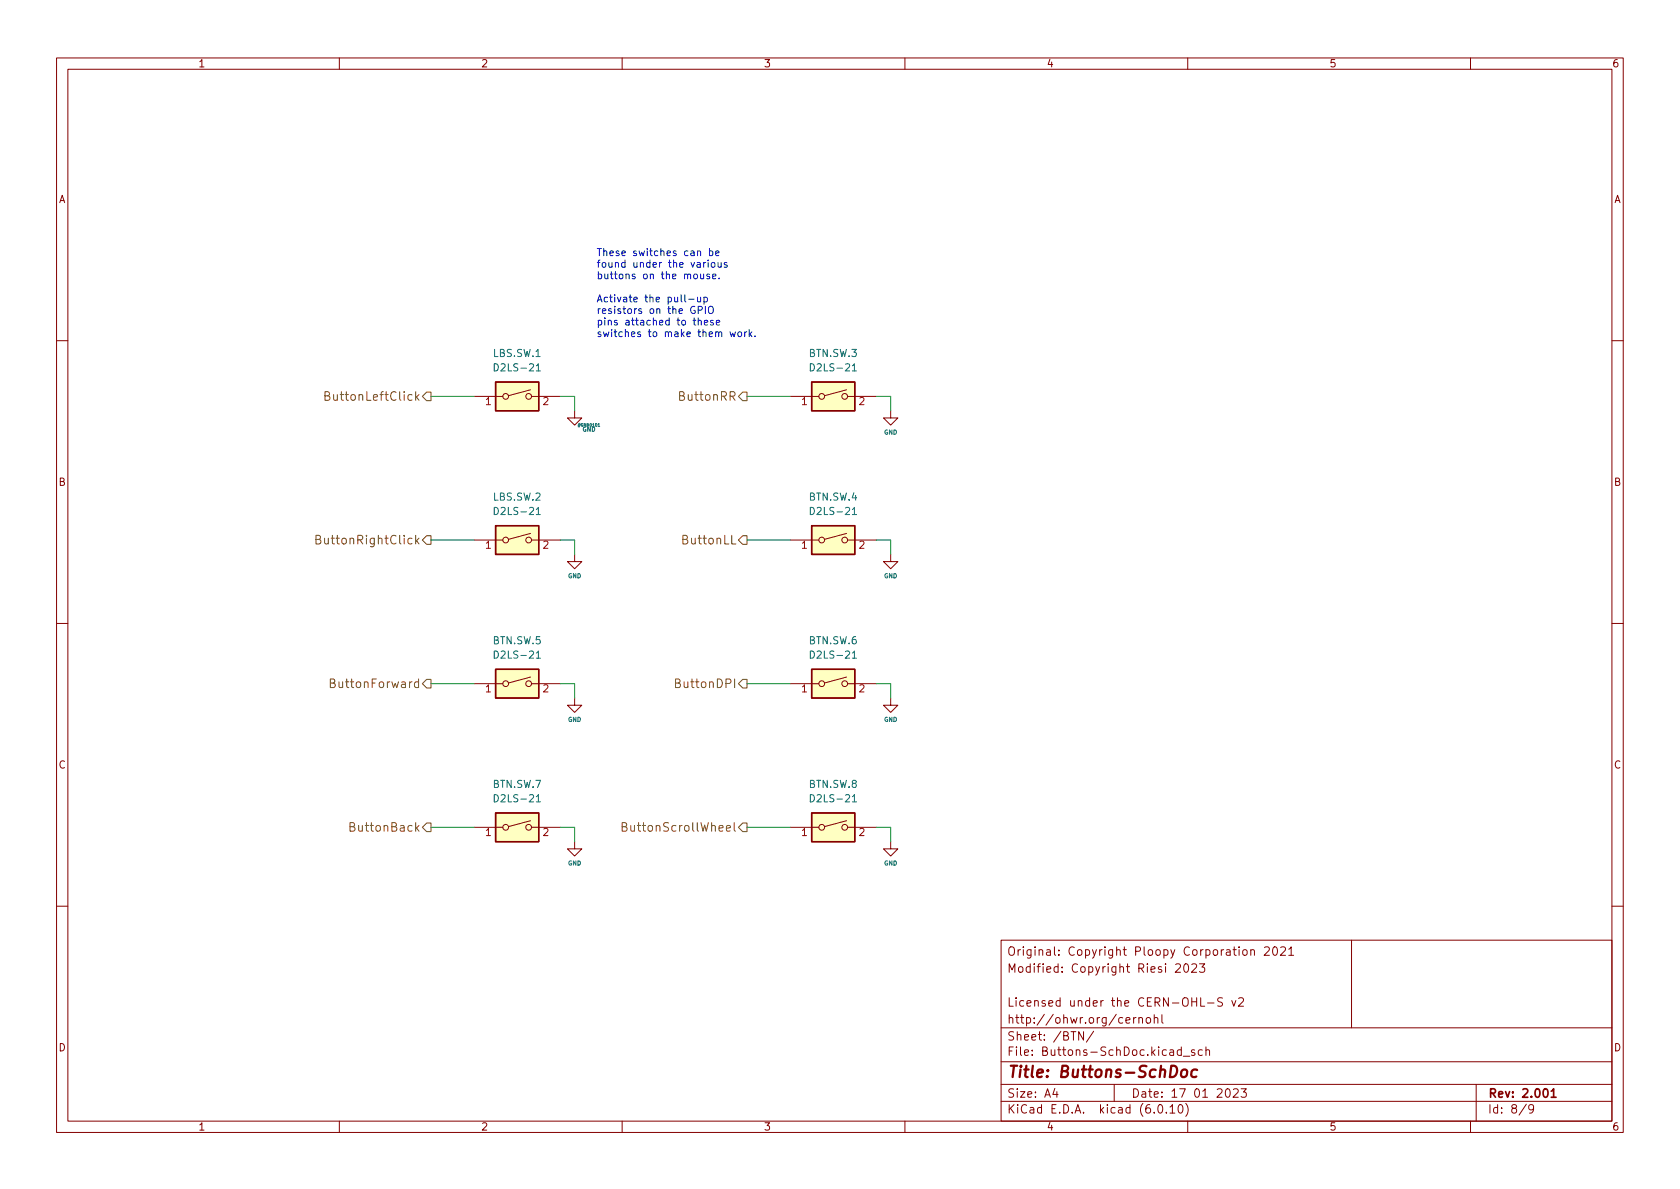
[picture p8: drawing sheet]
<svg xmlns="http://www.w3.org/2000/svg" width="297mm" height="210mm" viewBox="0 0 297 210" stroke-linecap="round" stroke-linejoin="round" font-family="sans-serif">
<g fill="none" stroke="#840000" stroke-width=".18">
<path d="M10 10.2h277v190.1h-277zM12 12.2h273v186.1h-273zM60 10.2v2M110 10.2v2M160 10.2v2M210 10.2v2M260 10.2v2M10 60.2h2M83.8 70.1h5.1M93.8 68.9l-3.9 1.1M94 70.1h5.1M101.6 72.6v1.3h1.3l-1.3 1.3-1.3-1.3h1.3"/>
<path d="M139.7 70.1h5.1M149.7 68.9l-3.9 1.1M149.9 70.1h5M157.5 72.6v1.3h1.2l-1.2 1.3-1.3-1.3h1.3M285 60.2h2M83.8 95.5h5.1M93.8 94.3l-3.9 1.1M94 95.5h5.1M101.6 98v1.3h1.3l-1.3 1.3-1.3-1.3h1.3M139.7 95.5h5.1M149.7 94.3l-3.9 1.1M149.9 95.5h5"/>
<path d="M157.5 98v1.3h1.2l-1.2 1.3-1.3-1.3h1.3M10 110.2h2M93.8 119.7l-3.9 1.1M149.7 119.7l-3.9 1.1M285 110.2h2M83.8 120.9h5.1M94 120.9h5.1M101.6 123.4v1.3h1.3l-1.3 1.3-1.3-1.3h1.3M139.7 120.9h5.1M149.9 120.9h5M157.5 123.4v1.3h1.2l-1.2 1.3-1.3-1.3h1.3M83.8 146.3h5.1"/>
<path d="M93.8 145.1l-3.9 1.1M94 146.3h5.1M101.6 148.8v1.3h1.3l-1.3 1.3-1.3-1.3h1.3M139.7 146.3h5.1M149.7 145.1l-3.9 1.1M149.9 146.3h5M157.5 148.8v1.3h1.2l-1.2 1.3-1.3-1.3h1.3M10 160.2h2M177 166.3h108v32h-108zM200.4 179.9v1M200.9 179.9l-.3 .1-.2 .2M201.4 179.9v1"/>
<path d="M204.1 179.4v1.5M205.4 179.4v1.3l.2 .2M207.9 170.6l.5-.2 .2 .2 .1 .3-.9 1h.9M209.4 170.6l.2-.2a.81 .81 0 0 1 .6 .7 .81 .81 0 0 1-.3 .8h-.1a.81 .81 0 0 1-.4-1.3zM210.7 170.6l.6-.2 .2 .2 .1 .3-1 1h1M212.1 170.4h.9l-.5 .6 .4 .1v.7l-.2 .1h-.4l-.2-.1M212.3 176.4v1.5h.7M213.5 177.4h1.1M216.1 176.5l-.5-.1-.3 .3 .1 .4 .7 .3v.4l-.2 .1h-.6M217.8 176.9l.3 1 .4-1M219 176.6l.6-.2 .2 .2 .1 .3-1 1h1M219.8 168.1l.2-.2 .4 .2 .1 .5-.1 .3h-.4l-.2-.1z"/>
<path d="M221.1 168.1l.3-.2 .3 .1 .1 .9M221.1 167.9v1M223.6 167.6l.5-.2 .3 .2v.3l-.9 1h.9M225.2 167.5l.2-.1a.81 .81 0 0 1 .5 .7 .81 .81 0 0 1-.3 .8h-.1a.81 .81 0 0 1-.6-.6 .81 .81 0 0 1 .3-.8zM226.4 167.6l.6-.2 .2 .2 .1 .3-.9 1h.9M227.9 167.9l.4-.5v1.5M227.9 168.9h.8M239 166.3v15.5M285 160.2h2M60 198.3v2M110 198.3v2M160 198.3v2"/>
<path d="M177 194.8h108M177 191.8h108M177 187.8h108M177 181.8h108M186.5 192.5l-.4 1h1M186.9 193v1M191.6 182.4v1.5l-.9-1.5v1.5M193.4 182.4l-1.3 1.9M197 191.8v3M199.1 180.4l.7-.1-.1-.3-.4-.1-.2 .2v.8h.6M201.4 180.1l.2-.2 .3 .1 .1 .9M202.7 180.1l.2-.2 .5 .2v.5l-.1 .3h-.4l-.2-.1z"/>
<path d="M204.1 180.1l.2-.2 .3 .1 .1 .9M204.9 195.4l.2-.1a.81 .81 0 0 1 .6 .7 .81 .81 0 0 1-.3 .8h-.2a.81 .81 0 0 1-.6-.6 .81 .81 0 0 1 .3-.8zM206.2 196.7v.1M206.9 195.8l.4-.5v1.5M206.9 196.8h.8M208.5 195.4l.1-.1a.81 .81 0 0 1 .6 .7 .81 .81 0 0 1-.3 .8h-.1a.81 .81 0 0 1-.6-.6 .81 .81 0 0 1 .3-.8zM208.9 185.7l-.5-.1-.3 .3v.4l.2 .3h.6M208.9 185.1v1.5M209.2 186.8h1.2M209.6 195.1a1.72 1.72 0 0 1 0 2.3M210 198.3v2M211.2 185.7l-.3-.1-.3 .2 .1 .3 .5 .1v.4h-.6"/>
<path d="M212.6 185.7l-.5-.1-.2 .3v.4l.1 .3h.6M213.2 185.8l.2-.2 .4 .1 .1 .9M213.2 185.1v1.5M216.8 192.7l.2-.2a.81 .81 0 0 1 .6 .7 .81 .81 0 0 1-.3 .8h-.2a.81 .81 0 0 1-.3-1.3zM218.1 192.7l.5-.2 .3 .2v.3l-.9 1h.9M219.4 192.5h1l-.5 .6 .4 .1v.7l-.2 .1h-.5l-.2-.1M260 198.3v2M261 191.8v6.5M269.9 195.3l-1.3 1.9M271.2 196l-.3 .3h-.3l-.3-.3 .1-.6 .5-.1 .2 .2a.99 .99 0 0 1-.4 1.3h-.3"/>
<circle cx="89.4" cy="70.1" r=".51"/>
<circle cx="93.5" cy="70.1" r=".51"/>
<circle cx="145.3" cy="70.1" r=".51"/>
<circle cx="149.4" cy="70.1" r=".51"/>
<circle cx="89.4" cy="95.5" r=".51"/>
<circle cx="93.5" cy="95.5" r=".51"/>
<circle cx="145.3" cy="95.5" r=".51"/>
<circle cx="149.4" cy="95.5" r=".51"/>
<circle cx="89.4" cy="120.9" r=".51"/>
<circle cx="93.5" cy="120.9" r=".51"/>
<circle cx="145.3" cy="120.9" r=".51"/>
<circle cx="149.4" cy="120.9" r=".51"/>
<circle cx="89.4" cy="146.3" r=".51"/>
<circle cx="93.5" cy="146.3" r=".51"/>
<circle cx="145.3" cy="146.3" r=".51"/>
<circle cx="149.4" cy="146.3" r=".51"/>
</g>
<path d="M273.1 192.6l.1-.1a.8 .8 0 0 1 .5 .8 .8 .8 0 0 1-.5 .7 .99 .99 0 0 1-.1-1.4zM274.3 193l.4-.5v1.5M274.3 194h.8" fill="none" stroke="#840000" stroke-width=".3"/>
<path d="M209 189.3a.52 .52 0 0 1 .5-.2 .52 .52 0 0 1 .4 .4l-.1 .6a.55 .55 0 0 1-.5 .4 .55 .55 0 0 1-.5-.4zM211.7 189.2a.66 .66 0 0 0-1 .3l-.1 .6 .2 .3 .1 .1 .6-.1" fill="none" stroke="#840000" stroke-width=".4"/>
<g fill="#ffffc2" stroke="#ffffc2" stroke-width=".18">
<path d="M87.6 118.4h7.6v5h-7.6z"/>
<path d="M143.5 143.8h7.6v5h-7.6z"/>
<path d="M143.5 67.6h7.6v5h-7.6z"/>
<path d="M87.6 143.8h7.6v5h-7.6z"/>
<path d="M87.6 67.6h7.6v5h-7.6z"/>
<path d="M87.6 93h7.6v5h-7.6z"/>
<path d="M143.5 118.4h7.6v5h-7.6z"/>
<path d="M143.5 93h7.6v5h-7.6z"/>
</g>
<path d="M87.6 67.6h7.6v5h-7.6zM143.5 67.6h7.6v5h-7.6zM87.6 93h7.6v5h-7.6zM143.5 93h7.6v5h-7.6zM87.6 118.4h7.6v5h-7.6zM143.5 118.4h7.6v5h-7.6zM87.6 143.8h7.6v5h-7.6zM143.5 143.8h7.6v5h-7.6z" fill="none" stroke="#840000" stroke-width=".25"/>
<g fill="none" stroke="#006464" stroke-width=".18">
<path d="M87.4 64.3a.64 .64 0 0 1 .7 .7 .64 .64 0 0 1-.7 .6zM94.8 64.7l.4-.4v1.3M94.8 65.6h.8M105.7 75.4h.3M143.3 64.3a.64 .64 0 0 1 .7 .7 .64 .64 0 0 1-.7 .6zM150.7 64.7l.4-.4v1.3M150.7 65.6h.7M87.4 89.7a.64 .64 0 0 1 .7 .7 .64 .64 0 0 1-.7 .6zM94.8 90.1l.4-.4v1.3M94.8 91h.8M143.3 89.7a.64 .64 0 0 1 .7 .7 .64 .64 0 0 1-.7 .6zM150.7 90.1l.4-.4v1.3"/>
<path d="M150.7 91h.7M87.4 115.1a.64 .64 0 0 1 .7 .7 .64 .64 0 0 1-.7 .6zM94.8 115.5l.4-.4v1.3M94.8 116.4h.8M143.3 115.1a.64 .64 0 0 1 .7 .7 .64 .64 0 0 1-.7 .6zM150.7 115.5l.4-.4v1.3M150.7 116.4h.7M87.4 140.5a.64 .64 0 0 1 .7 .7 .64 .64 0 0 1-.7 .6zM94.8 140.9l.4-.4v1.3M94.8 141.8h.8M143.3 140.5a.64 .64 0 0 1 .7 .7 .64 .64 0 0 1-.7 .6zM150.7 140.9l.4-.4v1.3"/>
<path d="M150.7 141.8h.7"/>
</g>
<g fill="none" stroke="#725600" stroke-width=".18">
<path d="M57.5 70l.6-.1 .2-.2-.2-.4h-.6v1.5h.5l.3-.3a.4 .4 0 0 0-.3-.5M73.6 70.2l.5 .6M74.1 69.8l-.6 .6M75.4 69.3h.8v1.6h-.8l-.7-.8zM131.3 69.3h.8v1.6h-.8l-.7-.8zM55.9 95.4h.5l.2-.2 .1-.2-.2-.3h-.6v1.5h.5l.3-.3a.4 .4 0 0 0-.3-.5M73.6 95.6l.5 .6M74.1 95.2l-.6 .6M75.4 94.7h.8v1.6h-.8l-.7-.8zM129.4 94.7v1.5h.7M130.6 95.5l.7-.8h.8v1.6h-.8zM58.4 120.8h.5l.2-.2 .1-.2-.1-.3h-.7v1.5h.6l.3-.3a.4 .4 0 0 0-.4-.5"/>
<path d="M74 120.6h-.4l-.3 .3v.4l.1 .2h.6M74 120.1v1.5M75.4 120.1h.8v1.6h-.8l-.7-.8zM131.3 120.1h.8v1.6h-.8l-.7-.8zM61.9 146.2h.5l.2-.2 .1-.2-.2-.3h-.6v1.5h.6l.3-.3a.4 .4 0 0 0-.4-.5M74.7 146.3l.7-.8h.8v1.6h-.8zM110 146.2h.5l.2-.2 .1-.2-.1-.3h-.7v1.5h.6l.3-.3a.4 .4 0 0 0-.4-.5M129.8 145.5v1.3l.2 .2M131.3 145.5h.8v1.6h-.8l-.7-.8z"/>
</g>
<g fill="none" stroke="#0000c2" stroke-width=".18">
<path d="M121.1 52.1v1.1l.2 .2M121.8 52.9h.9M123.3 52.5l.1 .8 .3 .1 .2-.1M123.4 54.8h.7l.1-.2-.1-.3-.7-.1v1.2M123.4 56.8l.2-.2 .3 .1 .1 .8M123.4 56.2v1.3M123.9 48.5v.7l.3 .1 .2-.1M123.9 52.5v.9M124.4 48.5v.8M124.5 52.6l.3-.1 .3 .3-.1 .5h-.5M124.5 52.5v1.3M124.5 57.1l.6-.2v-.2l-.4-.1-.2 .2 .1 .6h.5"/>
<path d="M124.7 54.2v1.2M124.8 46.4l-.4 .3M125.2 46v.1M125.2 46.4v.9M125.3 54.4l.3-.2a.43 .43 0 0 1 .5 .4v.4a.42 .42 0 0 1-.4 .5 .42 .42 0 0 1-.4-.5zM125.4 44.4h.4l.2 .2-.1 .6h-.5M125.4 48.5h-.3l-.1 .1v.2l.4 .1v.3h-.4M125.4 43.9v1.3M125.9 46.5l.3-.1 .2 .3v.3l-.2 .3-.3-.1-.2-.2zM126 48.9l.6-.1-.1-.3h-.3l-.2 .1v.6h.5M126.1 56.7l-.3-.1-.2 .2 .1 .2 .4 .1v.3h-.5M126.5 44.8l.6-.1v-.3h-.4l-.2 .2 .1 .6h.5"/>
<path d="M126.7 57.1l.6-.2-.1-.2-.4-.1-.1 .2v.6h.5M127 46.4v.8l.3 .1 .2-.2M127.1 49.2v.1M127.5 46.4v.9M128.5 46.5l-.3-.1-.2 .2 .1 .2 .4 .1v.3h-.5M129.1 58.7l.2 .8 .3-.6 .2 .6 .2-.8M130.6 58.7h.3l.2 .2v.4l-.2 .2h-.3l-.1-.2zM131.7 58.7v.8M132 58.7l-.3 .2M132.5 58.3v1.2M132.6 59l.3 .5M132.9 58.7l-.4 .5"/>
<path d="M133.5 59.4v.1"/>
</g>
<g fill="none" stroke="#009600" stroke-width=".18">
<path d="M76.2 70.1h7.6M99.1 70.1h2.5v2.5M132.1 70.1h7.6M154.9 70.1h2.6v2.5M76.2 95.5h7.6M99.1 95.5h2.5v2.5M132.1 95.5h7.6M154.9 95.5h2.6v2.5M76.2 120.9h7.6M99.1 120.9h2.5v2.5M132.1 120.9h7.6M154.9 120.9h2.6v2.5"/>
<path d="M76.2 146.3h7.6M99.1 146.3h2.5v2.5M132.1 146.3h7.6M154.9 146.3h2.6v2.5"/>
</g>
<text font-size="2.8" fill="#840000" x="178" y="190.6">Title: Buttons-SchDoc</text>
<g font-size="2.1" fill="#725600">
<text x="58.6" y="70.9">ButtonLeftClick</text>
<text x="120.4" y="70.9">ButtonRR</text>
<text x="57.1" y="96.3">ButtonRightClick</text>
<text x="120.9" y="96.3">ButtonLL</text>
<text x="59.2" y="121.7">ButtonForward</text>
<text x="120" y="121.7">ButtonDPI</text>
<text x="62.5" y="147.1">ButtonBack</text>
<text x="111.3" y="147.1">ButtonScrollWheel</text>
</g>
<g font-size="2.1" fill="#840000">
<text x="178" y="172">Modified: Copyright Riesi 2023</text>
<text x="178" y="169">Original: Copyright Ploopy Corporation 2021</text>
<text x="178" y="178">Licensed under the CERN-OHL-S v2</text>
<text x="178" y="184">Sheet: /BTN/</text>
<text x="178" y="181">http://ohwr.org/cernohl</text>
<text x="178" y="186.7">File: Buttons-SchDoc.kicad_sch</text>
<text x="178" y="196.9">KiCad E.D.A. kicad (6.0.10)</text>
<text x="178" y="194.1">Size: A4</text>
<text x="200" y="194.1">Date: 17 01 2023</text>
<text x="263" y="194.1">Rev: 2.001</text>
<text x="263" y="196.9">Id: 8/9</text>
</g>
<g font-size="1.8" fill="#840000">
<text x="35" y="11.9">1</text>
<text x="85" y="11.9">2</text>
<text x="135" y="11.9">3</text>
<text x="185" y="11.9">4</text>
<text x="235" y="11.9">5</text>
<text x="285" y="11.9">6</text>
<text x="10.3" y="35.9">A</text>
<text x="285.3" y="35.9">A</text>
<text x="10.3" y="85.9">B</text>
<text x="285.3" y="85.9">B</text>
<text x="10.3" y="135.9">C</text>
<text x="285.3" y="135.9">C</text>
<text x="10.3" y="185.9">D</text>
<text x="285.3" y="185.9">D</text>
<text x="35" y="199.9">1</text>
<text x="85" y="199.9">2</text>
<text x="135" y="199.9">3</text>
<text x="185" y="199.9">4</text>
<text x="235" y="199.9">5</text>
<text x="285" y="199.9">6</text>
</g>
<g font-size="1.8" fill="#0000c2">
<text x="105.4" y="45.3">These switches can be</text>
<text x="105.4" y="47.3">found under the various</text>
<text x="105.4" y="49.4">buttons on the mouse.</text>
<text x="105.4" y="53.5">Activate the pull-up</text>
<text x="105.4" y="55.5">resistors on the GPIO</text>
<text x="105.4" y="57.5">pins attached to these</text>
<text x="105.4" y="59.6">switches to make them work.</text>
</g>
<g font-size="1.8" fill="#006464">
<text x="87.3" y="63.1">LBS.SW.1</text>
<text x="87.9" y="65.7">D2LS-21</text>
<text x="143.1" y="63.1">BTN.SW.3</text>
<text x="143.8" y="65.7">D2LS-21</text>
<text x="87.3" y="88.5">LBS.SW.2</text>
<text x="143.1" y="88.5">BTN.SW.4</text>
<text x="87.9" y="91.1">D2LS-21</text>
<text x="143.8" y="91.1">D2LS-21</text>
<text x="87.2" y="113.9">BTN.SW.5</text>
<text x="143.1" y="113.9">BTN.SW.6</text>
<text x="87.9" y="116.5">D2LS-21</text>
<text x="143.8" y="116.5">D2LS-21</text>
<text x="87.2" y="139.3">BTN.SW.7</text>
<text x="87.9" y="141.9">D2LS-21</text>
<text x="143.1" y="139.3">BTN.SW.8</text>
<text x="143.8" y="141.9">D2LS-21</text>
</g>
<g font-size="1.8" fill="#a90000">
<text x="85.9" y="71.6">1</text>
<text x="96" y="71.6">2</text>
<text x="141.7" y="71.6">1</text>
<text x="151.9" y="71.6">2</text>
<text x="85.9" y="97">1</text>
<text x="96" y="97">2</text>
<text x="141.7" y="97">1</text>
<text x="151.9" y="97">2</text>
<text x="85.9" y="122.4">1</text>
<text x="96" y="122.4">2</text>
<text x="141.7" y="122.4">1</text>
<text x="151.9" y="122.4">2</text>
<text x="85.9" y="147.8">1</text>
<text x="96" y="147.8">2</text>
<text x="141.7" y="147.8">1</text>
<text x="151.9" y="147.8">2</text>
</g>
<g font-size="1.1" fill="#006464">
<text x="103" y="76.3">GND</text>
<text x="156.3" y="76.8">GND</text>
<text x="100.4" y="102.2">GND</text>
<text x="156.3" y="102.2">GND</text>
<text x="100.4" y="127.6">GND</text>
<text x="156.3" y="127.6">GND</text>
<text x="100.4" y="153">GND</text>
<text x="156.3" y="153">GND</text>
</g>
<text font-size=".7" fill="#006464" x="102.4" y="75.4">#GND0101</text>
</svg>
